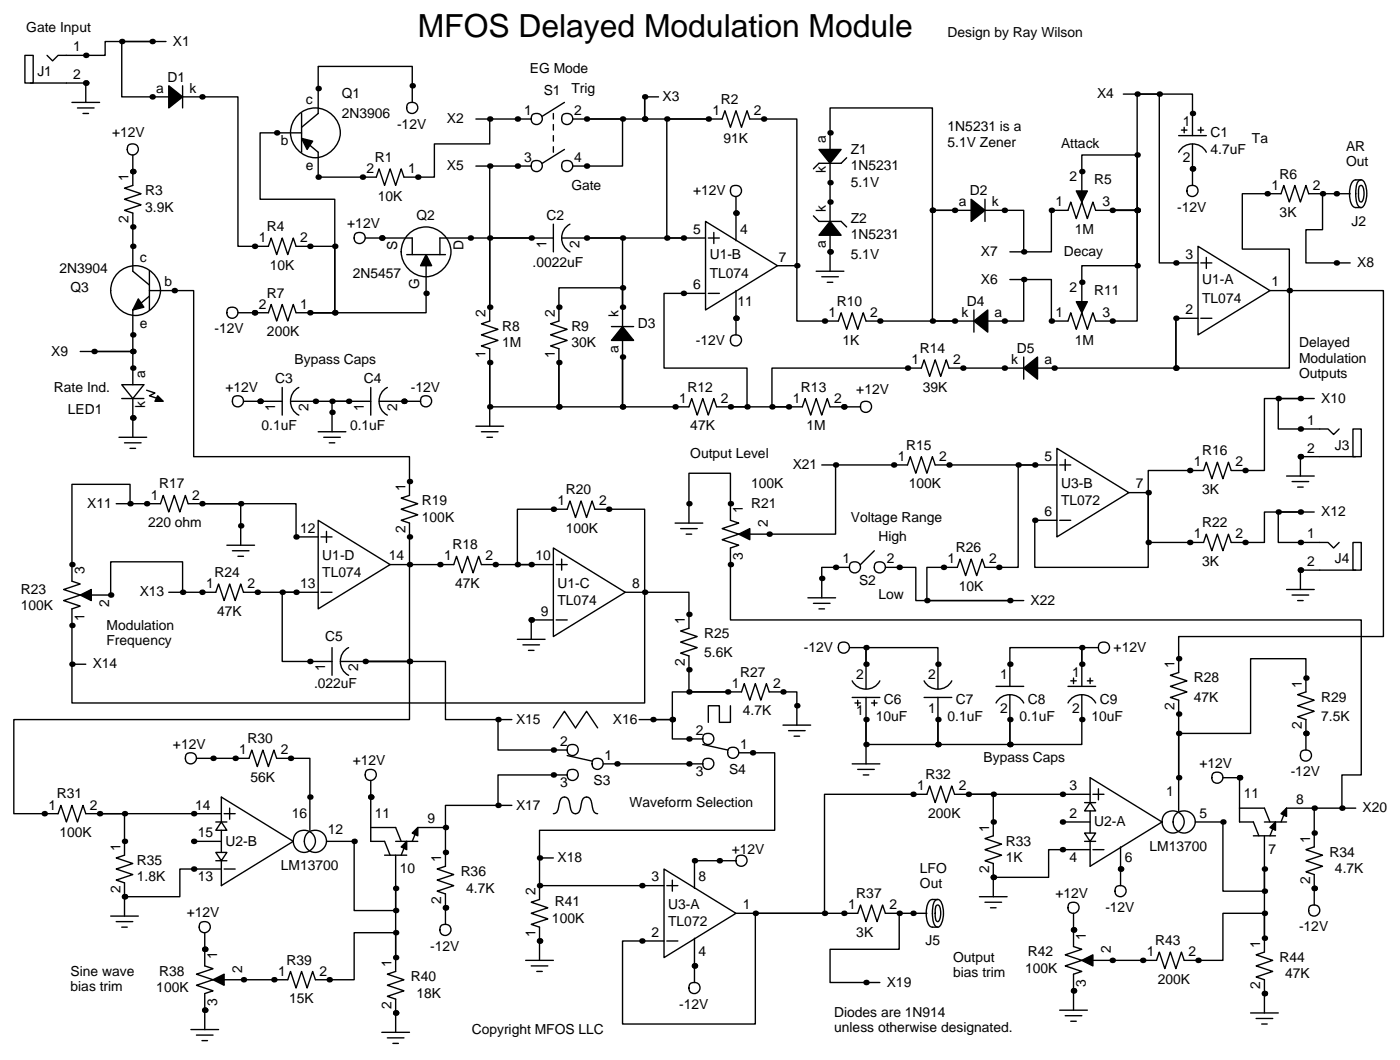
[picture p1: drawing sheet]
<svg xmlns="http://www.w3.org/2000/svg" width="257mm" height="195mm" viewBox="0 0 257 195" stroke-linecap="round" stroke-linejoin="round" font-family="sans-serif">
<g fill="none" stroke="#000" stroke-width=".25">
<path d="M4.6 10.2h1.5v5h-1.5zM5.6 15.2h10.1v3.6M13.2 18.8h5.1M14.2 19.8h3.1M27.9 7.6h-8.6v2.6h-8.6l-1 1-1.1-1M27.9 7.6h-5.5v10.2h8.6M27.9 7.6h2.6M33.5 17.8h10.2v27.4h5.6l.5-1.5 1 3 1-3 1 3 1-3 .6 1.5h7.1v12.2h-4.6M33.5 15.7v4.1M75.7 18.8v-6.6h-17.3v8.6l-3 2.6M103.6 18.8l-4 2.5M118.4 17.8v4h-10.7"/>
<path d="M118.4 17.8v4h11.6M118.4 17.8h2.5M206.2 17.3h2.6M208.8 17.3v21.3h-4.6M208.8 17.3h10.1v7.6M208.8 17.3h4.1v31h7.1M15.2 20.8h1.1M24.4 28.4v5.6l-1.5 .5 3 1.1-3 1 3 1-3 1 1.5 .5v10.7l3 2.5M54.4 21.4a4.6 4.6 0 0 1 7.4 .7 4.6 4.6 0 0 1-3.1 6.8 4.6 4.6 0 0 1-4.7-2.3 4.6 4.6 0 0 1 .4-5.2zM55.4 24.4h-7.6v12.2h13.7v20.8h-4.6M55.4 20.8v7.1M87.4 30.5h10.1"/>
<path d="M87.4 21.8h10.1M89.9 21.8v4.6h-10.1v6.1h-5.6l-.5-1.5-1.1 3-1-3-1 3-1-3-.5 1.5h-10.7v-4.6l-3-2.5M89.9 30.5v28.4l-1.5 .5 3 1.1-3 1 3 1-3 1 1.5 .5v14.2M103.6 27.4l-4 2.6M105.2 21.8h2.5M107.7 21.8h6.6v8.7h-9.1M130 21.8h2.6l.5-1.5 1 3.1 1-3.1 1 3.1 1.1-3.1 .5 1.5h8.6v27M130 21.8h-7.6v21.9h3.1M135.1 36.1v8.1M149.4 39.6l1 1h4l1 1.1M152.4 27.4v-7.6h18.8v18.8h4.1M152.4 30v10.6"/>
<path d="M155.4 29l-1 1h-4l-1 1M175.3 38.6h-4.1v20.3h4.1M175.3 38.6h3M180.8 38.6h7.2v7.6M180.8 36.6v4M198.6 35.1v-6.7h10.2v10.2h-4.6M204.2 38.6h4.6v20.3h-7.6l-.5-1.5-1.1 3.1-1-3.1-1 3.1-1-3.1-.5 1.5h-3.1v-7.6h-5M204.2 38.6h4.6v10.2h-10.2v6.6M204.2 38.6h-3l-.5-1.5-1.1 3-1-3-1 3-1-3-.5 1.5h-3.1v7.6h-5M216.4 27.9a2.88 2.88 0 0 1 5.1 0M216.4 24.9h5.1M216.9 23.9h1"/>
<path d="M217.4 23.4v1M218.9 26.4v7.6M220 23.9h1M220.5 23.4v1M242.8 35.6v6.6h-3v6.1h8.1M247.9 35.6h-7.6l-.5-1.6-1 3.1-1.1-3.1-1 3.1-1-3.1-.5 1.6h-7.1v10.1h8.6v7.6M249.3 33.3a.62 .62 0 0 1 1.1 0 4.6 4.6 0 0 1-.2 4.7l-.3 .1a1.27 1.27 0 0 1-.9-1.3l-.1-1.2a4.1 4.1 0 0 1 .4-2.3zM249.7 34.1l.2-.1a1.86 1.86 0 0 1 .5 2 1.25 1.25 0 0 1-.5 1.1 .86 .86 0 0 1-.5-1.1v-.4a1.89 1.89 0 0 1 .3-1.5zM249.9 33h-1a1.95 1.95 0 0 0-1.1 2.1 3.8 3.8 0 0 0 .7 2.8l.4 .2h1M21.9 49.8a4.5 4.5 0 0 1 7.2 2 4.5 4.5 0 0 1-4.3 6 4.5 4.5 0 0 1-4.2-6.1l.3-.7zM27.4 53.3h8.2v30.5h39.6v7.1l-1.5 .5 3 1.1-3 1 3 1-3 1 1.5 .5v25.4h-8.1M27.4 54.4l-3 2.5v7.6h-7.1"/>
<path d="M27.4 49.8v7.1M43.7 57.4h5.6l.5-1.5 1 3 1-3 1 3 1-3 .6 1.5h2.5M67.1 43.7h8.6v3M74.7 46.7h7.1M74.7 43.3a4.6 4.6 0 0 1 7.5 .7 4.6 4.6 0 0 1-3.2 6.7 4.6 4.6 0 0 1-4.7-2.2 4.6 4.6 0 0 1 .4-5.2zM78.2 46.7v10.7h-21.3M97.5 43.7h-7.6v12.7M101.6 41.1v5.1M101.6 43.7h-20.8v3M103.1 43.7h26.4M104.6 41.1a2.88 2.88 0 0 0 0 5.1M107.7 43.7h6.6v12.7"/>
<path d="M112.3 59.9h4M114.3 56.4v-3.6h-11.7v6.1l-1.5 .5 3 1.1-3 1 3 1-3 1 1.5 .5v2.5M114.3 56.4v3.5M129.5 40.6l13.2 8.2-13.2 8.1zM129.5 53.8h-7.6v13.8h15.3v7.1h-3.1M130 43.7h2.1M130 53.8h2.1M131.1 42.7v2M135.1 53.3v8.2M142.7 48.8h3.6M146.3 48.8v10.1h7.6l.5-1.5 1 3.1 1.1-3.1 1 3.1 1-3.1 .5 1.5h19.8M149.9 49.8h5"/>
<path d="M150.9 50.8h3M151.9 51.8h1M152.4 43.2v6.6M178.8 56.9v4.1M185.4 51.3h2.6M185.4 46.2h2.6M188 51.3v7.6h-6.6M215.9 58.4v9.2h-25.4M215.9 58.4h4.1M220 45.2l13.2 8.1-13.2 8.2zM220.5 48.3h2M220.5 58.4h2"/>
<path d="M221.5 47.2v2.1M233.2 53.3h3.5M236.7 53.3v14.3h-20.8v-9.2M236.7 53.3h17.3v63.5h-37.6v6.6l-1.5 .6 3 1-3 1 3 1-3 1 1.5 .5v20.3M14.7 64.5h2.6M17.3 64.5h7.1v6.1M22.4 70.6h4l-2 2.6zM22.4 73.2h4M24.4 73.2v7.1M26.9 71.6l1.5 .5-1 .5 1.6 .6M44.7 73.7h7.1M51.8 71.1v5.1"/>
<path d="M53.3 73.7h14.8M54.9 71.1a2.88 2.88 0 0 0 0 5.1M58.4 79.2h5.1M64 73.7h-3v5.5M68.1 71.1v5.1M69.6 73.7h7.6M71.1 71.1a2.88 2.88 0 0 0 0 5.1M87.4 78.2h5.1M88.4 79.2h3M89.9 66.5v8.2h12.7v-8.2M114.3 65.5v9.2h12.2l.5-1.5 1 3 1-3 1 3 1.1-3 .5 1.5h15.7l.5-1.5 1 3 1.1-3 1 3 1-3 .5 1.5h5.6M114.3 65.5v9.2h-11.7v-8.2"/>
<path d="M114.3 62.5v3M188 67.6h-13.8l-.5-1.6-1 3.1-1-3.1-1 3.1-1-3.1-.5 1.6h-27.5v7.1h3.1M188 65.5v4.1M238.8 73.2h-6.6v13.2h-6.1l-.5-1.6-1.1 3.1-1-3.1-1 3.1-1-3.1-.5 1.6h-10.2v4M238.8 73.2h-4.1v5.5h9.1l1.1 1.1 1-1.1M238.8 73.2h2.5M248.4 78.7h1.5v5.1h-1.5zM21.3 92.5h8.2l.5-1.6 1 3.1 1-3.1 1 3.1 1-3.1 .5 1.6h2.6M21.8 80.3h5.1M22.9 81.3h3M23.9 92.5v-3.6h-10.7v17.8l1.5 .5-3 1 3 1-3 1 3 1.1-1.5 .5v10.1M23.9 82.3h1"/>
<path d="M37.1 92.5h17.3v6.1h4M37.1 92.5h7.1v7.6M58.4 95.5l13.2 8.1-13.2 8.2zM58.9 98.6h2.1M59.4 80.3h3.1M59.9 97.5v2.1M60.5 81.3h1M89.4 80.3h1M124 96h5M125 97h3M126 98h1M126.5 96v-9.1h7.6v8.6l1.5 .5-3 1 3 1-3 1.1 3 1-1.5 .5v13.2h115.8v28.4h-3.5v6.1"/>
<path d="M150.9 85.3h15.7l.5-1.5 1 3.1 1.1-3.1 1 3.1 1-3.1 .5 1.5h22.4M153.4 85.3v12.7h-15.7M190 85.3h-3.1v18.8h-6.1l-.5-1.5-1 3.1-1-3.1-1 3.1-1-3.1-.5 1.5h-5.6v6.1h15.2M194.1 82.3l13.2 8.1-13.2 8.2zM194.6 85.3h2M194.6 95.5h2M195.6 84.3v2.1M207.3 90.4h3.5M210.8 90.4v13.7h-20.8v-8.6h4.1M210.8 90.4v9.2h10.2l.5-1.6 1 3.1 1-3.1 1 3.1 1.1-3.1 .5 1.6h6.1v-5.6h6.6M236.2 87.4h5.1M237.2 88.4h3.1"/>
<path d="M238.3 89.4h1M238.8 94h-4.1v5.6h9.1l1.1 1 1-1M238.8 94h2.5M248.4 99.6h1.5v5h-1.5zM248.9 83.8h-10.1v3.6M31 108.7h8.6l.5-1.5 1 3 1.1-3 1 3 1-3 .5 1.5h13.7M33.5 108.7v-5.6h-13.2v6.1h-3.5M41.7 100.1h5M42.7 101.1h3M43.7 102.1h1M54.4 108.7h-2.6v12.7h9.2M58.9 108.7h2.1"/>
<path d="M61 118.9v5.1M64 118.9a2.88 2.88 0 0 0 0 5.1M71.6 103.6h11.7l.5-1.5 1 3.1 1.1-3.1 1 3.1 1-3.1 .5 1.5h13.2M95 117.3h5.1M96 118.4h3.1M97 119.4h1M97.5 103.6h-2.5v-10.1h9.1l.5-1.6 1.1 3.1 1-3.1 1 3.1 1-3.1 .5 1.6h9.2v15.2M101.6 100.6l13.2 8.1-13.2 8.1zM101.6 113.8h-4.1v3.5M102.1 103.6h2M102.1 113.8h2M103.1 102.6v2"/>
<path d="M114.8 108.7h3.6M118.4 108.7v20.3h-105.2v-7.1M118.4 108.7h8.1v6.6l-1.5 .5 3 1-3 1.1 3 1-3 1 1.5 .5v6.6h7.1M148.3 109.7h5.1M149.4 110.7h3M150.4 111.8h1M156 104.1h-5.1v5.6M156 118.9h3v7.6M160.5 101.1l-2.5 2.5M162.6 104.1h5.5v6.1h17.3M185.4 110.2h2.6M201.7 118.9h-3.1v7.1"/>
<path d="M236.2 108.2h5.1M237.2 109.2h3.1M238.3 110.2h1M248.9 104.6h-10.1v3.6M13.2 121.9h2.5M36.1 139.2h9.6l.5-1.5 1 3 1.1-3 1 3 1-3 .5 1.5h6.1v13.2M62.5 121.4h4.6M67.1 121.4h8.1v10.7h-72.7v17.3h8.2l.5-1.6 1 3.1 1-3.1 1 3.1 1-3.1 .5 1.6h24.9M67.1 121.4h14.7v10.7h9.6M91.4 132.1v5.6h12.7M91.4 132.1h2.6M101.6 133.6l2-3 2.1 3 2-3 2 3"/>
<path d="M104.1 138.7l4.6 1M117.3 132.1h2.6M119.9 132.1h3.5v3.5h5.6M129 136.7l4.6 1M133.6 127h2.5l.6-1.5 1 3 1-3 1 3 1-3 .5 1.5h5.1v6.1M133.6 127h-10.2v5.1h-3.5M134.1 129.5v3.1h-2v-3.1h-2.1v3.1M135.6 138.2h6.6v14.2h-43.1v5.1M143.8 133.1h5M144.8 134.1h3M145.8 135.1h1M156.5 125a2.88 2.88 0 0 0 5 0"/>
<path d="M156.5 128h5M157 129h1M157.5 128.5v1M159 132.1v4.6h13.2v-4.6M159 121.9v-3h13.2v7.6M159 128v12.2M160 129h1M160.5 128.5v1M169.7 125a2.88 2.88 0 0 0 5.1 0M169.7 128h5.1M172.2 132.1v4.6h13.2v-4.6M172.2 128v4.1"/>
<path d="M182.9 129a2.88 2.88 0 0 1 5.1 0M182.9 126h5.1M185.4 127.5v4.6M196.1 129a2.88 2.88 0 0 1 5.1 0M196.1 126h5.1M196.6 125h1M197.1 124.5v1M198.6 127.5v9.2h-13.2v-4.6M198.6 121.9v-3h-13.2v7.1M199.6 125h1.1M200.2 124.5v1M239.8 137.7v-5.6l-1.5-.5 3-1-3-1.1 3-1-3-1 1.5-.5v-6.1h-10.2v13.7h-13.2v8.1"/>
<path d="M18.3 149.4h4.6v7.6l-1.6 .5 3.1 1-3.1 1 3.1 1-3.1 1 1.6 .6v6M35.6 154.4h5M39.6 156.5h2.1l-1.1 1.5zM39.6 158h2.1M39.6 150.9h2.1M40.6 150.9l1.1 1.5h-2.1zM40.6 159.5h-7.6v5.1h-10.1M40.6 150.9v-4.6l13.2 8.1-13.2 8.2v-4.6M40.6 152.4v4.1M41.1 149.4h2.1M41.1 159.5h2.1M42.2 148.3v2.1"/>
<path d="M59.9 154.4h5.1v12.7h7.6v-4M68.1 143.3v11.1h2.5l1 2.6M68.1 151.9h4.5l1.1 2.5M70.6 157h4.1M72.6 157v21.3l-1.5 .5 3.1 1-3.1 1 3.1 1.1-3.1 1 1.5 .5v6.1M72.6 154.4h4.1M74.7 154.4l-1 2.6M81.8 151.9v7.1l-1.5 .5 3 1-3 1 3 1.1-3 1 1.5 .5v5.6M81.8 151.9h-5.1l-1 2.5M91.4 147.8h-9.6v4.1M91.4 147.8h2.6M99.1 157.5v7.6l-1.6 .5 3.1 1-3.1 1 3.1 1.1-3.1 1 1.6 .5v6.1"/>
<path d="M99.1 157.5h2.5M101.6 149.4a1.34 1.34 0 0 0 1-1.6 1.34 1.34 0 0 1 1-1.5 1.34 1.34 0 0 1 1 1.5 1.34 1.34 0 0 0 1.1 1.6 1.34 1.34 0 0 0 1-1.6 1.34 1.34 0 0 1 1-1.5 1.34 1.34 0 0 1 1 1.5 1.34 1.34 0 0 0 1 1.6M104.1 142.2h-12.7v5.6M110.7 140.2h18.3M121.9 159.5l13.2 8.1-13.2 8.2zM135.1 158h-7.6v5.1M156.5 140.2h5M157.5 141.2h3M158.5 142.2h1M177.8 145.8h4.6v7.6l-1.6 .5 3.1 1-3.1 1.1 3.1 1-3.1 1 1.6 .5v6.1M195.1 150.9h5.1M199.1 152.9h2.1l-1 1.5z"/>
<path d="M199.1 154.4h2.1M199.1 147.3h2.1M200.2 147.3l1 1.5h-2.1zM200.2 156h-7.7v5h-10.1M200.2 145.8h-24.9l-.5-1.5-1.1 3-1-3-1 3-1-3-.5 1.5h-18.8v21.8h-12.7v20.4h-24.4v-15.3h7.6M200.2 147.3v-4.6l13.2 8.2-13.2 8.1v-4.6M200.2 148.8v4.1M200.7 145.8h2M200.7 156h2M201.7 144.8v2M205.7 155.4v7.2M219.5 150.9h5v12.7h7.7v-4.1"/>
<path d="M224.5 142.7h3.1v8.2h2.5l1 2.5M227.6 148.3h4.6l1 2.6M230.1 153.4h4.1M232.2 153.4v21.4l-1.6 .5 3.1 1-3.1 1 3.1 1-3.1 1 1.6 .5v6.1M232.2 150.9h4M234.2 150.9l-1 2.5M241.3 148.3v7.1l-1.5 .6 3 1-3 1 3 1-3 1 1.5 .5v5.6M248.9 148.3h-12.7l-1 2.6M20.3 168.1h5.1M21.3 169.2h3.1M22.4 170.2h1M37.6 171.2v6.1l1.5 .5-3 1 3 1-3 1 3 1.1-1.5 .5v6.6"/>
<path d="M72.6 175.8v-4.6h-7.6v8.6h-7.1l-.5-1.5-1 3.1-1-3.1-1 3.1-1.1-3.1-.5 1.5h-11.7M96.5 176.3h5.1M97.5 177.3h3.1M98.6 178.3h1M99.1 162.6h22.8M122.4 172.7h2.1M122.4 162.6h2.1M123.4 161.5v2.1M127.5 172.2v8.1M135.1 167.6h22.4l.5-1.5 1 3.1 1-3.1 1 3.1 1.1-3.1 .5 1.5h7.6M165.1 167.6v6.6h-12.7v6.1h9.1M171.6 165.4a.62 .62 0 0 1 1.1 0 4.6 4.6 0 0 1-.2 4.7l-.3 .1a1.27 1.27 0 0 1-.9-1.3l-.1-1.3a4.1 4.1 0 0 1 .4-2.2z"/>
<path d="M172 166.2l.2-.1a1.86 1.86 0 0 1 .5 2 1.25 1.25 0 0 1-.5 1.1 .86 .86 0 0 1-.5-1.1v-.5a1.89 1.89 0 0 1 .3-1.4zM172.2 165.1h-1a1.95 1.95 0 0 0-1.1 2.1 3.8 3.8 0 0 0 .6 2.8l.5 .2h1M179.8 164.6h5.1M180.8 165.6h3.1M181.9 166.6h1M197.1 167.6v6.1l1.5 .5-3 1.1 3 1-3 1 3 1-1.5 .5v6.6M232.2 172.2v-4.6h-7.7v8.7h-7.1l-.5-1.5-1 3-1-3-1 3-1-3-.6 1.5h-11.6M35.1 189h5M36.1 190h3M37.1 191h1M70.1 189.5h5.1M71.1 190.5h3.1"/>
<path d="M72.1 191.5h1.1M194.6 185.4h5M195.6 186.4h3M196.6 187.5h1M229.6 185.9h5.1M230.6 186.9h3.1M231.6 188h1.1"/>
<circle cx="75.7" cy="19.8" r="1.02"/>
<circle cx="24.4" cy="27.4" r="1.02"/>
<circle cx="98.6" cy="30.5" r="1.02"/>
<circle cx="98.6" cy="21.8" r="1.02"/>
<circle cx="104.1" cy="30.5" r="1.02"/>
<circle cx="104.1" cy="21.8" r="1.02"/>
<circle cx="135.1" cy="35" r="1.02"/>
<circle cx="219" cy="35" r="1.02"/>
<circle cx="42.7" cy="57.4" r="1.02"/>
<circle cx="66" cy="43.7" r="1.02"/>
<circle cx="43.7" cy="73.6" r="1.02"/>
<circle cx="78.2" cy="73.6" r="1.02"/>
<circle cx="135.1" cy="62.5" r="1.02"/>
<circle cx="159" cy="74.6" r="1.02"/>
<circle cx="154.9" cy="118.8" r="1.02"/>
<circle cx="157" cy="104.1" r="1.02"/>
<circle cx="161.6" cy="104.1" r="1.02"/>
<circle cx="202.7" cy="118.8" r="1.02"/>
<circle cx="35.1" cy="139.2" r="1.02"/>
<circle cx="105.2" cy="137.6" r="1.02"/>
<circle cx="130.1" cy="135.6" r="1.02"/>
<circle cx="134.6" cy="138.1" r="1.02"/>
<circle cx="239.8" cy="138.7" r="1.02"/>
<circle cx="55.9" cy="154.4" r="2.02"/>
<circle cx="57.9" cy="154.4" r="2.02"/>
<circle cx="68.1" cy="142.2" r="1.02"/>
<circle cx="105.2" cy="142.2" r="1.02"/>
<circle cx="109.7" cy="140.2" r="1.02"/>
<circle cx="130.1" cy="140.2" r="1.02"/>
<circle cx="136.2" cy="158" r="1.02"/>
<circle cx="215.4" cy="150.8" r="2.02"/>
<circle cx="217.4" cy="150.8" r="2.02"/>
<circle cx="223.5" cy="142.7" r="1.02"/>
<circle cx="37.6" cy="170.2" r="1.02"/>
<circle cx="81.8" cy="170.7" r="1.02"/>
<circle cx="197.1" cy="166.6" r="1.02"/>
<circle cx="205.7" cy="163.5" r="1.02"/>
<circle cx="241.3" cy="167.1" r="1.02"/>
<circle cx="127.5" cy="181.3" r="1.02"/>
</g>
<g fill="#000">
<circle cx="15.7" cy="15.2" r=".51"/>
<circle cx="15.7" cy="10.2" r=".51"/>
<circle cx="22.4" cy="7.6" r=".51"/>
<circle cx="27.9" cy="17.8" r=".51"/>
<circle cx="27.9" cy="7.6" r=".51"/>
<circle cx="37.1" cy="17.8" r=".51"/>
<circle cx="58.4" cy="16.3" r=".51"/>
<circle cx="75.7" cy="15.7" r=".51"/>
<circle cx="118.4" cy="17.8" r=".51"/>
<circle cx="208.8" cy="17.3" r=".51"/>
<circle cx="212.9" cy="17.3" r=".51"/>
<circle cx="24.4" cy="31.5" r=".51"/>
<circle cx="50.8" cy="24.4" r=".51"/>
<circle cx="58.4" cy="32.5" r=".51"/>
<circle cx="66.5" cy="32.5" r=".51"/>
<circle cx="76.7" cy="32.5" r=".51"/>
<circle cx="89.9" cy="21.8" r=".51"/>
<circle cx="89.9" cy="30.5" r=".51"/>
<circle cx="95" cy="30.5" r=".51"/>
<circle cx="95" cy="21.8" r=".51"/>
<circle cx="107.7" cy="30.5" r=".51"/>
<circle cx="107.7" cy="21.8" r=".51"/>
<circle cx="114.3" cy="21.8" r=".51"/>
<circle cx="118.4" cy="21.8" r=".51"/>
<circle cx="122.4" cy="21.8" r=".51"/>
<circle cx="130" cy="21.8" r=".51"/>
<circle cx="135.1" cy="39.1" r=".51"/>
<circle cx="140.2" cy="21.8" r=".51"/>
<circle cx="152.4" cy="24.4" r=".51"/>
<circle cx="152.4" cy="33.5" r=".51"/>
<circle cx="152.4" cy="37.1" r=".51"/>
<circle cx="171.2" cy="38.6" r=".51"/>
<circle cx="175.3" cy="38.6" r=".51"/>
<circle cx="184.4" cy="38.6" r=".51"/>
<circle cx="193" cy="38.6" r=".51"/>
<circle cx="198.6" cy="31.5" r=".51"/>
<circle cx="204.2" cy="38.6" r=".51"/>
<circle cx="208.8" cy="38.6" r=".51"/>
<circle cx="208.8" cy="28.4" r=".51"/>
<circle cx="218.9" cy="31" r=".51"/>
<circle cx="218.9" cy="20.8" r=".51"/>
<circle cx="232.7" cy="35.6" r=".51"/>
<circle cx="242.8" cy="35.6" r=".51"/>
<circle cx="245.4" cy="35.6" r=".51"/>
<circle cx="24.4" cy="41.7" r=".51"/>
<circle cx="24.4" cy="45.2" r=".51"/>
<circle cx="32" cy="53.3" r=".51"/>
<circle cx="46.7" cy="57.4" r=".51"/>
<circle cx="46.7" cy="45.2" r=".51"/>
<circle cx="56.9" cy="57.4" r=".51"/>
<circle cx="56.9" cy="45.2" r=".51"/>
<circle cx="61.5" cy="57.4" r=".51"/>
<circle cx="61.5" cy="45.2" r=".51"/>
<circle cx="70.1" cy="43.7" r=".51"/>
<circle cx="78.2" cy="53.8" r=".51"/>
<circle cx="86.4" cy="43.7" r=".51"/>
<circle cx="89.9" cy="43.7" r=".51"/>
<circle cx="89.9" cy="56.4" r=".51"/>
<circle cx="97.5" cy="43.7" r=".51"/>
<circle cx="102.6" cy="56.4" r=".51"/>
<circle cx="107.7" cy="43.7" r=".51"/>
<circle cx="114.3" cy="56.4" r=".51"/>
<circle cx="114.3" cy="52.8" r=".51"/>
<circle cx="114.3" cy="43.7" r=".51"/>
<circle cx="122.4" cy="43.7" r=".51"/>
<circle cx="125.5" cy="43.7" r=".51"/>
<circle cx="125.5" cy="53.8" r=".51"/>
<circle cx="135.1" cy="58.4" r=".51"/>
<circle cx="146.3" cy="48.8" r=".51"/>
<circle cx="151.4" cy="58.9" r=".51"/>
<circle cx="152.4" cy="46.2" r=".51"/>
<circle cx="161.5" cy="58.9" r=".51"/>
<circle cx="171.2" cy="58.9" r=".51"/>
<circle cx="175.3" cy="58.9" r=".51"/>
<circle cx="184.4" cy="58.9" r=".51"/>
<circle cx="188" cy="51.3" r=".51"/>
<circle cx="188" cy="46.2" r=".51"/>
<circle cx="193" cy="58.9" r=".51"/>
<circle cx="198.6" cy="51.8" r=".51"/>
<circle cx="204.2" cy="58.9" r=".51"/>
<circle cx="208.8" cy="48.8" r=".51"/>
<circle cx="215.9" cy="48.3" r=".51"/>
<circle cx="215.9" cy="58.4" r=".51"/>
<circle cx="236.7" cy="53.3" r=".51"/>
<circle cx="245.4" cy="48.3" r=".51"/>
<circle cx="17.3" cy="64.5" r=".51"/>
<circle cx="24.4" cy="76.7" r=".51"/>
<circle cx="24.4" cy="64.5" r=".51"/>
<circle cx="24.4" cy="61.5" r=".51"/>
<circle cx="24.4" cy="67.6" r=".51"/>
<circle cx="47.8" cy="73.7" r=".51"/>
<circle cx="57.9" cy="73.7" r=".51"/>
<circle cx="61" cy="75.7" r=".51"/>
<circle cx="61" cy="73.7" r=".51"/>
<circle cx="64" cy="73.7" r=".51"/>
<circle cx="74.2" cy="73.7" r=".51"/>
<circle cx="89.9" cy="66.5" r=".51"/>
<circle cx="89.9" cy="74.7" r=".51"/>
<circle cx="102.6" cy="66.5" r=".51"/>
<circle cx="102.6" cy="74.7" r=".51"/>
<circle cx="114.3" cy="74.7" r=".51"/>
<circle cx="114.3" cy="65.5" r=".51"/>
<circle cx="124" cy="74.7" r=".51"/>
<circle cx="134.1" cy="74.7" r=".51"/>
<circle cx="137.2" cy="74.7" r=".51"/>
<circle cx="141.7" cy="74.7" r=".51"/>
<circle cx="144.8" cy="74.7" r=".51"/>
<circle cx="154.9" cy="74.7" r=".51"/>
<circle cx="166.6" cy="67.6" r=".51"/>
<circle cx="176.8" cy="67.6" r=".51"/>
<circle cx="184.4" cy="67.6" r=".51"/>
<circle cx="193.5" cy="67.6" r=".51"/>
<circle cx="215.9" cy="67.6" r=".51"/>
<circle cx="234.7" cy="73.2" r=".51"/>
<circle cx="238.8" cy="73.2" r=".51"/>
<circle cx="238.8" cy="78.7" r=".51"/>
<circle cx="23.9" cy="92.5" r=".51"/>
<circle cx="26.9" cy="92.5" r=".51"/>
<circle cx="37.1" cy="92.5" r=".51"/>
<circle cx="44.2" cy="92.5" r=".51"/>
<circle cx="44.2" cy="96.5" r=".51"/>
<circle cx="54.4" cy="98.6" r=".51"/>
<circle cx="75.2" cy="88.4" r=".51"/>
<circle cx="75.2" cy="98.6" r=".51"/>
<circle cx="101.6" cy="93.5" r=".51"/>
<circle cx="111.8" cy="93.5" r=".51"/>
<circle cx="126.5" cy="92.5" r=".51"/>
<circle cx="134.1" cy="92.5" r=".51"/>
<circle cx="141.2" cy="98" r=".51"/>
<circle cx="153.4" cy="85.3" r=".51"/>
<circle cx="164.1" cy="85.3" r=".51"/>
<circle cx="174.2" cy="85.3" r=".51"/>
<circle cx="186.9" cy="85.3" r=".51"/>
<circle cx="190" cy="85.3" r=".51"/>
<circle cx="190" cy="95.5" r=".51"/>
<circle cx="210.8" cy="90.4" r=".51"/>
<circle cx="210.8" cy="99.6" r=".51"/>
<circle cx="218.4" cy="86.4" r=".51"/>
<circle cx="218.4" cy="99.6" r=".51"/>
<circle cx="228.6" cy="86.4" r=".51"/>
<circle cx="228.6" cy="99.6" r=".51"/>
<circle cx="234.7" cy="94" r=".51"/>
<circle cx="238.8" cy="99.6" r=".51"/>
<circle cx="238.8" cy="83.8" r=".51"/>
<circle cx="238.8" cy="94" r=".51"/>
<circle cx="13.2" cy="114.8" r=".51"/>
<circle cx="13.2" cy="103.6" r=".51"/>
<circle cx="20.3" cy="109.2" r=".51"/>
<circle cx="33.5" cy="108.7" r=".51"/>
<circle cx="37.1" cy="108.7" r=".51"/>
<circle cx="47.2" cy="108.7" r=".51"/>
<circle cx="51.8" cy="108.7" r=".51"/>
<circle cx="54.4" cy="108.7" r=".51"/>
<circle cx="75.2" cy="103.6" r=".51"/>
<circle cx="80.8" cy="103.6" r=".51"/>
<circle cx="90.9" cy="103.6" r=".51"/>
<circle cx="95" cy="103.6" r=".51"/>
<circle cx="97.5" cy="113.8" r=".51"/>
<circle cx="97.5" cy="103.6" r=".51"/>
<circle cx="118.4" cy="108.7" r=".51"/>
<circle cx="126.5" cy="112.8" r=".51"/>
<circle cx="134.1" cy="103.6" r=".51"/>
<circle cx="150.9" cy="106.2" r=".51"/>
<circle cx="153.4" cy="104.1" r=".51"/>
<circle cx="159" cy="118.9" r=".51"/>
<circle cx="165.1" cy="104.1" r=".51"/>
<circle cx="170.2" cy="110.2" r=".51"/>
<circle cx="173.2" cy="104.1" r=".51"/>
<circle cx="183.4" cy="104.1" r=".51"/>
<circle cx="185.4" cy="110.2" r=".51"/>
<circle cx="198.6" cy="118.9" r=".51"/>
<circle cx="238.8" cy="104.6" r=".51"/>
<circle cx="13.2" cy="121.9" r=".51"/>
<circle cx="39.1" cy="139.2" r=".51"/>
<circle cx="43.2" cy="139.2" r=".51"/>
<circle cx="53.3" cy="139.2" r=".51"/>
<circle cx="56.9" cy="121.4" r=".51"/>
<circle cx="67.1" cy="121.4" r=".51"/>
<circle cx="75.2" cy="121.4" r=".51"/>
<circle cx="91.4" cy="132.1" r=".51"/>
<circle cx="101.6" cy="137.7" r=".51"/>
<circle cx="119.9" cy="132.1" r=".51"/>
<circle cx="123.4" cy="132.1" r=".51"/>
<circle cx="126.5" cy="127" r=".51"/>
<circle cx="126.5" cy="122.9" r=".51"/>
<circle cx="126.5" cy="135.6" r=".51"/>
<circle cx="133.6" cy="127" r=".51"/>
<circle cx="138.2" cy="138.2" r=".51"/>
<circle cx="143.8" cy="127" r=".51"/>
<circle cx="146.3" cy="129.5" r=".51"/>
<circle cx="159" cy="136.7" r=".51"/>
<circle cx="159" cy="121.9" r=".51"/>
<circle cx="159" cy="132.1" r=".51"/>
<circle cx="172.2" cy="136.7" r=".51"/>
<circle cx="172.2" cy="132.1" r=".51"/>
<circle cx="172.2" cy="121.9" r=".51"/>
<circle cx="185.4" cy="121.9" r=".51"/>
<circle cx="185.4" cy="136.7" r=".51"/>
<circle cx="185.4" cy="132.1" r=".51"/>
<circle cx="198.6" cy="132.1" r=".51"/>
<circle cx="198.6" cy="121.9" r=".51"/>
<circle cx="216.4" cy="131.1" r=".51"/>
<circle cx="216.4" cy="120.9" r=".51"/>
<circle cx="216.4" cy="134.6" r=".51"/>
<circle cx="239.8" cy="124.5" r=".51"/>
<circle cx="239.8" cy="134.6" r=".51"/>
<circle cx="8.1" cy="149.4" r=".51"/>
<circle cx="18.3" cy="149.4" r=".51"/>
<circle cx="22.9" cy="154.4" r=".51"/>
<circle cx="22.9" cy="149.4" r=".51"/>
<circle cx="35.6" cy="154.4" r=".51"/>
<circle cx="35.6" cy="149.4" r=".51"/>
<circle cx="35.6" cy="159.5" r=".51"/>
<circle cx="56.9" cy="146.3" r=".51"/>
<circle cx="65" cy="154.4" r=".51"/>
<circle cx="68.1" cy="146.3" r=".51"/>
<circle cx="81.8" cy="151.9" r=".51"/>
<circle cx="81.8" cy="156.5" r=".51"/>
<circle cx="91.4" cy="147.8" r=".51"/>
<circle cx="99.1" cy="157.5" r=".51"/>
<circle cx="101.6" cy="142.2" r=".51"/>
<circle cx="113.3" cy="140.2" r=".51"/>
<circle cx="126.5" cy="140.2" r=".51"/>
<circle cx="127.5" cy="158" r=".51"/>
<circle cx="132.1" cy="158" r=".51"/>
<circle cx="167.6" cy="145.8" r=".51"/>
<circle cx="177.8" cy="145.8" r=".51"/>
<circle cx="182.4" cy="145.8" r=".51"/>
<circle cx="182.4" cy="150.9" r=".51"/>
<circle cx="195.1" cy="150.9" r=".51"/>
<circle cx="195.1" cy="145.8" r=".51"/>
<circle cx="195.1" cy="156" r=".51"/>
<circle cx="205.7" cy="159.5" r=".51"/>
<circle cx="216.4" cy="142.7" r=".51"/>
<circle cx="224.5" cy="150.9" r=".51"/>
<circle cx="227.6" cy="142.7" r=".51"/>
<circle cx="232.2" cy="159.5" r=".51"/>
<circle cx="241.3" cy="148.3" r=".51"/>
<circle cx="241.3" cy="152.9" r=".51"/>
<circle cx="246.4" cy="148.3" r=".51"/>
<circle cx="22.9" cy="164.6" r=".51"/>
<circle cx="37.6" cy="174.2" r=".51"/>
<circle cx="44.7" cy="179.8" r=".51"/>
<circle cx="50.3" cy="179.8" r=".51"/>
<circle cx="60.5" cy="179.8" r=".51"/>
<circle cx="72.6" cy="167.1" r=".51"/>
<circle cx="72.6" cy="163.1" r=".51"/>
<circle cx="72.6" cy="171.2" r=".51"/>
<circle cx="72.6" cy="175.8" r=".51"/>
<circle cx="81.8" cy="166.6" r=".51"/>
<circle cx="99.1" cy="172.7" r=".51"/>
<circle cx="99.1" cy="162.6" r=".51"/>
<circle cx="117.9" cy="162.6" r=".51"/>
<circle cx="117.9" cy="172.7" r=".51"/>
<circle cx="127.5" cy="177.3" r=".51"/>
<circle cx="138.7" cy="167.6" r=".51"/>
<circle cx="151.4" cy="167.6" r=".51"/>
<circle cx="154.9" cy="167.6" r=".51"/>
<circle cx="165.1" cy="167.6" r=".51"/>
<circle cx="167.6" cy="167.6" r=".51"/>
<circle cx="182.4" cy="161" r=".51"/>
<circle cx="197.1" cy="170.7" r=".51"/>
<circle cx="204.2" cy="176.3" r=".51"/>
<circle cx="209.8" cy="176.3" r=".51"/>
<circle cx="220" cy="176.3" r=".51"/>
<circle cx="232.2" cy="167.6" r=".51"/>
<circle cx="232.2" cy="172.2" r=".51"/>
<circle cx="232.2" cy="163.6" r=".51"/>
<circle cx="241.3" cy="163.1" r=".51"/>
<circle cx="37.6" cy="185.4" r=".51"/>
<circle cx="72.6" cy="185.9" r=".51"/>
<circle cx="159" cy="180.3" r=".51"/>
<circle cx="197.1" cy="181.9" r=".51"/>
<circle cx="232.2" cy="182.4" r=".51"/>
</g>
<g fill="#000" stroke="#000" stroke-width=".25">
<path d="M31 15.7l2.5 2.1-2.5 2zM55.4 25.4l2 .5-1 1.5zM150.4 27.4h4l-2 2.6zM178.3 36.6l2.5 2-2.5 2zM197.6 35.1h2l-1 2zM25.4 54.9l1 1.5-2 .5zM78.2 46.7l1 2.1h-2zM152.4 40.6l2 2.6h-4zM178.8 58.9l2.6-2v4.1zM197.6 55.4h2l-1 2zM29 72.6l1 1.1h-1.6zM114.3 59.9l2 2.6h-4z"/>
<path d="M188 67.6l2.5-2.1v4.1zM135.6 98l2.1-1v2.1zM14.7 109.2l2.1-1v2zM74.7 154.4v1.6l-1-.6zM76.7 151.9v1.5l-1-.5zM234.2 150.9v1.5l-1-.5zM235.2 149.4l1-1.1v1.6zM39.1 179.8l2-1v2zM198.6 176.3l2.1-1v2z"/>
</g>
<path d="M101.6 20.8v7.1" fill="none" stroke="#000" stroke-width=".25" stroke-dasharray="1"/>
<text font-size="5.8" x="76.7" y="6.9">MFOS Delayed Modulation Module</text>
<g font-size="2.5">
<text x="4.8" y="5.8">Gate Input</text>
<text x="13.5" y="9.4">1</text>
<text x="31.7" y="8.4">X1</text>
<text x="174" y="6.9">Design by Ray Wilson</text>
<text x="6.9" y="14">J1</text>
<text x="13.5" y="14.5">2</text>
<text x="28.7" y="17">a</text>
<text x="30.7" y="15">D1</text>
<text x="34.8" y="17">k</text>
<text x="97.3" y="13.5">EG Mode</text>
<text x="99.8" y="17.5">S1</text>
<text x="104.9" y="17">Trig</text>
<text x="56.1" y="19.1">c</text>
<text x="62.7" y="18">Q1</text>
<text x="62.7" y="21.6">2N3906</text>
<text x="72.9" y="23.6">-12V</text>
<text x="82" y="22.6">X2</text>
<text x="96.3" y="21.1">1</text>
<text x="105.4" y="21.1">2</text>
<text x="121.7" y="18.5">X3</text>
<text x="130.8" y="21.1">1</text>
<text x="132.3" y="19.1">R2</text>
<text x="138.4" y="21.1">2</text>
<text x="201.4" y="18">X4</text>
<text x="217.2" y="23.1">1</text>
<text x="20.6" y="25.1">+12V</text>
<text x="51.6" y="26.7">b</text>
<text x="68.8" y="29.7">R1</text>
<text x="96.3" y="29.7">3</text>
<text x="105.4" y="29.7">4</text>
<text x="132.8" y="26.2">91K</text>
<text x="151.6" y="26.2" transform="rotate(-90 151.6 26.2)">a</text>
<text x="156.2" y="28.2">Z1</text>
<text x="174" y="24.1">1N5231 is a</text>
<text x="174" y="26.9">5.1V Zener</text>
<text x="194.8" y="27.2">Attack</text>
<text x="217.2" y="29.7">2</text>
<text x="222.2" y="25.1">C1</text>
<text x="222.2" y="28.2">4.7uF</text>
<text x="229.9" y="26.2">Ta</text>
<text x="247.1" y="27.7">AR</text>
<text x="23.6" y="33.3" transform="rotate(-90 23.6 33.3)">1</text>
<text x="26.7" y="35.8">R3</text>
<text x="56.1" y="31.2">e</text>
<text x="67.3" y="31.7">2</text>
<text x="74.9" y="31.7">1</text>
<text x="82" y="31.2">X5</text>
<text x="104.9" y="34.8">Gate</text>
<text x="127.3" y="35.8">+12V</text>
<text x="151.6" y="31.7" transform="rotate(-90 151.6 31.7)">k</text>
<text x="156.2" y="31.2">1N5231</text>
<text x="156.2" y="34.3">5.1V</text>
<text x="178.1" y="35.8">D2</text>
<text x="196.3" y="33.3">2</text>
<text x="200.9" y="33.8">R5</text>
<text x="233.4" y="34.8">1</text>
<text x="234.9" y="32.8">R6</text>
<text x="241" y="34.8">2</text>
<text x="247.1" y="30.5">Out</text>
<text x="23.6" y="40.9" transform="rotate(-90 23.6 40.9)">2</text>
<text x="26.7" y="38.9">3.9K</text>
<text x="63.8" y="41.9">+12V</text>
<text x="69.3" y="36.8">10K</text>
<text x="76.5" y="40.4">Q2</text>
<text x="100.3" y="40.4">C2</text>
<text x="151.6" y="38.9" transform="rotate(-90 151.6 38.9)">k</text>
<text x="156.2" y="40.9">Z2</text>
<text x="176" y="37.8">a</text>
<text x="182.1" y="37.8">k</text>
<text x="193.8" y="37.8">1</text>
<text x="202.4" y="37.8">3</text>
<text x="216.2" y="38.9">-12V</text>
<text x="234.9" y="39.9">3K</text>
<text x="248.2" y="41.4">J2</text>
<text x="47.5" y="44.5">1</text>
<text x="49" y="42.4">R4</text>
<text x="55.1" y="44.5">2</text>
<text x="72.9" y="46" transform="rotate(-90 72.9 46)">S</text>
<text x="85.1" y="46" transform="rotate(-90 85.1 46)">D</text>
<text x="100.3" y="45.5" transform="rotate(-90 100.3 45.5)">1</text>
<text x="106.4" y="45.5" transform="rotate(-90 106.4 45.5)">2</text>
<text x="127.3" y="42.9">5</text>
<text x="130.3" y="47.5">U1-B</text>
<text x="135.9" y="42.9">4</text>
<text x="151.6" y="45.5" transform="rotate(-90 151.6 45.5)">a</text>
<text x="156.2" y="43.9">1N5231</text>
<text x="156.2" y="47.5">5.1V</text>
<text x="180.1" y="47">X7</text>
<text x="195.3" y="47">Decay</text>
<text x="197.4" y="42.9">1M</text>
<text x="217.7" y="47.5">3</text>
<text x="10.9" y="50">2N3904</text>
<text x="13" y="53.6">Q3</text>
<text x="25.7" y="48">c</text>
<text x="30.2" y="52.6">b</text>
<text x="49.5" y="49.5">10K</text>
<text x="64.8" y="51.1">2N5457</text>
<text x="77" y="53.1" transform="rotate(-90 77 53.1)">G</text>
<text x="97.8" y="49">.0022uF</text>
<text x="127.3" y="53.1">6</text>
<text x="130.3" y="51.1">TL074</text>
<text x="143" y="48">7</text>
<text x="180.1" y="52.1">X6</text>
<text x="196.3" y="53.6">2</text>
<text x="220.7" y="52.1">U1-A</text>
<text x="233.4" y="52.6">1</text>
<text x="249.2" y="49">X8</text>
<text x="47.5" y="56.6">2</text>
<text x="49" y="54.6">R7</text>
<text x="55.1" y="56.6">1</text>
<text x="89.2" y="58.2" transform="rotate(-90 89.2 58.2)">2</text>
<text x="101.9" y="58.2" transform="rotate(-90 101.9 58.2)">2</text>
<text x="113.5" y="58.2" transform="rotate(-90 113.5 58.2)">k</text>
<text x="135.4" y="56.1">11</text>
<text x="152.1" y="58.2">1</text>
<text x="153.7" y="56.1">R10</text>
<text x="159.8" y="58.2">2</text>
<text x="176.5" y="58.2">k</text>
<text x="177.5" y="56.1">D4</text>
<text x="182.6" y="58.2">a</text>
<text x="193.8" y="58.2">1</text>
<text x="200.9" y="54.1">R11</text>
<text x="202.4" y="58.2">3</text>
<text x="217.7" y="57.7">2</text>
<text x="220.7" y="55.6">TL074</text>
<text x="9.4" y="65.3">X9</text>
<text x="25.7" y="60.2">e</text>
<text x="39.4" y="61.2">-12V</text>
<text x="49" y="61.7">200K</text>
<text x="89.2" y="65.8" transform="rotate(-90 89.2 65.8)">1</text>
<text x="92.2" y="60.7">R8</text>
<text x="92.2" y="63.8">1M</text>
<text x="101.9" y="65.8" transform="rotate(-90 101.9 65.8)">1</text>
<text x="104.9" y="60.7">R9</text>
<text x="104.9" y="63.8">30K</text>
<text x="113.5" y="64.8" transform="rotate(-90 113.5 64.8)">a</text>
<text x="117.1" y="60.2">D3</text>
<text x="127.8" y="63.2">-12V</text>
<text x="154.7" y="63.2">1K</text>
<text x="168.9" y="64.8">R14</text>
<text x="186.7" y="64.8">D5</text>
<text x="197.4" y="63.2">1M</text>
<text x="238.5" y="63.8">Delayed</text>
<text x="9.9" y="71.9">Rate Ind.</text>
<text x="26.7" y="69.3" transform="rotate(-90 26.7 69.3)">a</text>
<text x="41.4" y="71.9">+12V</text>
<text x="50.5" y="70.4">C3</text>
<text x="54.1" y="66.8">Bypass Caps</text>
<text x="66.8" y="70.4">C4</text>
<text x="75.4" y="71.9">-12V</text>
<text x="126.2" y="71.9">R12</text>
<text x="147.1" y="71.9">R13</text>
<text x="167.4" y="66.8">1</text>
<text x="169.4" y="71.9">39K</text>
<text x="175" y="66.8">2</text>
<text x="185.7" y="66.8">k</text>
<text x="191.8" y="66.8">a</text>
<text x="238.5" y="66.5">Modulation</text>
<text x="238.5" y="69.3">Outputs</text>
<text x="12.4" y="75.9">LED1</text>
<text x="26.7" y="74.9" transform="rotate(-90 26.7 74.9)">k</text>
<text x="50.5" y="75.4" transform="rotate(-90 50.5 75.4)">1</text>
<text x="56.6" y="75.4" transform="rotate(-90 56.6 75.4)">2</text>
<text x="66.8" y="75.4" transform="rotate(-90 66.8 75.4)">1</text>
<text x="72.9" y="75.4" transform="rotate(-90 72.9 75.4)">2</text>
<text x="124.7" y="73.9">1</text>
<text x="132.3" y="73.9">2</text>
<text x="145.5" y="73.9">1</text>
<text x="153.2" y="73.9">2</text>
<text x="157.2" y="72.4">+12V</text>
<text x="240" y="78">1</text>
<text x="242.6" y="73.9">X10</text>
<text x="48" y="79">0.1uF</text>
<text x="64.3" y="79">0.1uF</text>
<text x="126.7" y="79">47K</text>
<text x="148.1" y="79">1M</text>
<text x="166.4" y="82.6">R15</text>
<text x="220.7" y="83.6">R16</text>
<text x="240" y="83.1">2</text>
<text x="245.1" y="82.6">J3</text>
<text x="29.2" y="89.7">R17</text>
<text x="126.7" y="84.1">Output Level</text>
<text x="137.9" y="89.7">100K</text>
<text x="145.5" y="86.1">X21</text>
<text x="164.8" y="84.6">1</text>
<text x="166.9" y="89.7">100K</text>
<text x="172.5" y="84.6">2</text>
<text x="191.8" y="84.6">5</text>
<text x="194.8" y="89.7">U3-B</text>
<text x="208.5" y="89.7">7</text>
<text x="219.2" y="85.6">1</text>
<text x="226.8" y="85.6">2</text>
<text x="16" y="93.2">X11</text>
<text x="27.7" y="91.7">1</text>
<text x="35.3" y="91.7">2</text>
<text x="74.4" y="90.2" transform="rotate(-90 74.4 90.2)">1</text>
<text x="77.5" y="92.7">R19</text>
<text x="77.5" y="95.8">100K</text>
<text x="102.4" y="92.7">1</text>
<text x="103.9" y="90.7">R20</text>
<text x="110" y="92.7">2</text>
<text x="136.4" y="94.2" transform="rotate(-90 136.4 94.2)">1</text>
<text x="137.9" y="93.2">R21</text>
<text x="156.2" y="95.8">Voltage Range</text>
<text x="191.8" y="94.7">6</text>
<text x="194.8" y="92.7">TL072</text>
<text x="220.7" y="90.7">3K</text>
<text x="242.6" y="94.7">X12</text>
<text x="27.2" y="96.8">220 ohm</text>
<text x="55.1" y="97.8">12</text>
<text x="74.4" y="97.8" transform="rotate(-90 74.4 97.8)">2</text>
<text x="83.1" y="100.8">R18</text>
<text x="103.9" y="97.8">100K</text>
<text x="141" y="96.8" transform="rotate(-90 141 96.8)">2</text>
<text x="161.3" y="99.3">High</text>
<text x="175.5" y="101.3">R26</text>
<text x="219.2" y="98.8">1</text>
<text x="220.7" y="96.8">R22</text>
<text x="226.8" y="98.8">2</text>
<text x="240" y="98.8">1</text>
<text x="15.5" y="105.4" transform="rotate(-90 15.5 105.4)">3</text>
<text x="37.8" y="107.9">1</text>
<text x="39.4" y="105.9">R24</text>
<text x="45.5" y="107.9">2</text>
<text x="55.1" y="107.9">13</text>
<text x="59.2" y="102.9">U1-D</text>
<text x="59.2" y="105.9">TL074</text>
<text x="71.4" y="102.9">14</text>
<text x="81.5" y="102.9">1</text>
<text x="83.6" y="107.9">47K</text>
<text x="89.2" y="102.9">2</text>
<text x="98.3" y="102.9">10</text>
<text x="102.4" y="107.9">U1-C</text>
<text x="116.1" y="107.9">8</text>
<text x="136.4" y="102.9" transform="rotate(-90 136.4 102.9)">3</text>
<text x="154.7" y="103.4">1</text>
<text x="157.7" y="107.4">S2</text>
<text x="162.8" y="103.4">2</text>
<text x="174" y="103.4">1</text>
<text x="181.6" y="103.4">2</text>
<text x="220.7" y="103.9">3K</text>
<text x="240" y="103.9">2</text>
<text x="245.1" y="103.4">J4</text>
<text x="3.8" y="109">R23</text>
<text x="3.8" y="112">100K</text>
<text x="20.1" y="111.5" transform="rotate(-90 20.1 111.5)">2</text>
<text x="25.7" y="109.5">X13</text>
<text x="39.9" y="113">47K</text>
<text x="99.3" y="113">9</text>
<text x="102.4" y="111">TL074</text>
<text x="161.3" y="110">Low</text>
<text x="176" y="108.5">10K</text>
<text x="189.2" y="111">X22</text>
<text x="15.5" y="114" transform="rotate(-90 15.5 114)">1</text>
<text x="19.6" y="115.6">Modulation</text>
<text x="19.6" y="118.4">Frequency</text>
<text x="59.7" y="117.6">C5</text>
<text x="125.7" y="114.6" transform="rotate(-90 125.7 114.6)">1</text>
<text x="129.3" y="117.1">R25</text>
<text x="147.6" y="119.6">-12V</text>
<text x="204.5" y="119.6">+12V</text>
<text x="17" y="122.7">X14</text>
<text x="59.7" y="123.2" transform="rotate(-90 59.7 123.2)">1</text>
<text x="65.8" y="123.2" transform="rotate(-90 65.8 123.2)">2</text>
<text x="125.7" y="122.2" transform="rotate(-90 125.7 122.2)">2</text>
<text x="129.3" y="120.6">5.6K</text>
<text x="135.9" y="124.2">R27</text>
<text x="157.2" y="124.7">2</text>
<text x="170.4" y="124.7">2</text>
<text x="183.6" y="124.7">1</text>
<text x="196.8" y="124.2">1</text>
<text x="215.6" y="122.7" transform="rotate(-90 215.6 122.7)">1</text>
<text x="219.2" y="125.2">R28</text>
<text x="57.7" y="126.2">.022uF</text>
<text x="134.4" y="126.2">1</text>
<text x="136.4" y="131.3">4.7K</text>
<text x="142" y="126.2">2</text>
<text x="157.2" y="131.3">1</text>
<text x="162.3" y="129.3">C6</text>
<text x="170.4" y="130.8">1</text>
<text x="175.5" y="129.3">C7</text>
<text x="183.6" y="130.8">2</text>
<text x="188.7" y="129.3">C8</text>
<text x="196.8" y="130.8">2</text>
<text x="201.9" y="129.3">C9</text>
<text x="215.6" y="130.3" transform="rotate(-90 215.6 130.3)">2</text>
<text x="219.2" y="128.8">47K</text>
<text x="239" y="126.2" transform="rotate(-90 239 126.2)">1</text>
<text x="242.6" y="128.8">R29</text>
<text x="31.7" y="137.4">+12V</text>
<text x="45.5" y="136.4">R30</text>
<text x="94.7" y="132.8">X15</text>
<text x="102.9" y="136.9">2</text>
<text x="112.5" y="132.8">X16</text>
<text x="127.8" y="134.9">2</text>
<text x="135.9" y="137.4">1</text>
<text x="160.8" y="132.3">10uF</text>
<text x="174" y="132.3">0.1uF</text>
<text x="187.2" y="132.3">0.1uF</text>
<text x="200.4" y="132.3">10uF</text>
<text x="239" y="133.9" transform="rotate(-90 239 133.9)">2</text>
<text x="242.6" y="132.3">7.5K</text>
<text x="43.9" y="138.4">1</text>
<text x="46" y="143.5">56K</text>
<text x="51.6" y="138.4">2</text>
<text x="64.8" y="140.5">+12V</text>
<text x="111" y="139.4">1</text>
<text x="127.8" y="142.5">3</text>
<text x="133.9" y="142">S4</text>
<text x="169.9" y="143">R32</text>
<text x="180.6" y="140">Bypass Caps</text>
<text x="220.2" y="141">+12V</text>
<text x="237" y="142.5">-12V</text>
<text x="8.9" y="148.6">1</text>
<text x="10.4" y="146.6">R31</text>
<text x="16.5" y="148.6">2</text>
<text x="35.8" y="148.6">14</text>
<text x="94.7" y="148.6">X17</text>
<text x="102.9" y="144.5">3</text>
<text x="109" y="144">S3</text>
<text x="115.6" y="148.1">Waveform Selection</text>
<text x="168.4" y="145">1</text>
<text x="176" y="145">2</text>
<text x="196.3" y="145">3</text>
<text x="214.1" y="146.1">1</text>
<text x="228.3" y="146.6">11</text>
<text x="238" y="147.6">8</text>
<text x="250.2" y="149.1">X20</text>
<text x="10.9" y="153.7">100K</text>
<text x="36.3" y="153.7">15</text>
<text x="41.4" y="155.2">U2-B</text>
<text x="53.6" y="150.1">16</text>
<text x="60.2" y="153.2">12</text>
<text x="68.8" y="150.1">11</text>
<text x="78.5" y="151.1">9</text>
<text x="170.4" y="150.1">200K</text>
<text x="181.6" y="152.7" transform="rotate(-90 181.6 152.7)">1</text>
<text x="184.7" y="155.2">R33</text>
<text x="196.3" y="150.1">2</text>
<text x="200.9" y="151.6">U2-A</text>
<text x="220.2" y="150.1">5</text>
<text x="240.5" y="154.7" transform="rotate(-90 240.5 154.7)">1</text>
<text x="22.1" y="156.2" transform="rotate(-90 22.1 156.2)">1</text>
<text x="25.1" y="158.8">R35</text>
<text x="25.1" y="161.8">1.8K</text>
<text x="36.3" y="161.8">13</text>
<text x="51.6" y="159.8">LM13700</text>
<text x="73.4" y="160.3">10</text>
<text x="81" y="158.2" transform="rotate(-90 81 158.2)">1</text>
<text x="84.6" y="160.8">R36</text>
<text x="102.4" y="158.2">X18</text>
<text x="119.6" y="161.8">3</text>
<text x="128.3" y="161.8">8</text>
<text x="134.4" y="156.7">+12V</text>
<text x="168.9" y="160.3">LFO</text>
<text x="181.6" y="160.3" transform="rotate(-90 181.6 160.3)">2</text>
<text x="184.7" y="158.2">1K</text>
<text x="196.3" y="158.2">4</text>
<text x="206.5" y="158.2">6</text>
<text x="211.1" y="156.2">LM13700</text>
<text x="232.9" y="156.7">7</text>
<text x="244.1" y="157.2">R34</text>
<text x="245.1" y="160.3">4.7K</text>
<text x="22.1" y="163.8" transform="rotate(-90 22.1 163.8)">2</text>
<text x="81" y="165.9" transform="rotate(-90 81 165.9)">2</text>
<text x="85.6" y="163.8">4.7K</text>
<text x="98.3" y="164.3" transform="rotate(-90 98.3 164.3)">2</text>
<text x="101.9" y="166.4">R41</text>
<text x="122.7" y="166.9">U3-A</text>
<text x="136.4" y="166.9">1</text>
<text x="155.7" y="166.9">1</text>
<text x="157.2" y="164.8">R37</text>
<text x="163.3" y="166.9">2</text>
<text x="168.9" y="163.1">Out</text>
<text x="193.8" y="164.8">+12V</text>
<text x="202.9" y="167.4">-12V</text>
<text x="240.5" y="162.3" transform="rotate(-90 240.5 162.3)">2</text>
<text x="34.3" y="168.4">+12V</text>
<text x="98.3" y="172" transform="rotate(-90 98.3 172)">1</text>
<text x="101.3" y="169.4">100K</text>
<text x="119.6" y="172">2</text>
<text x="122.7" y="169.9">TL072</text>
<text x="157.2" y="172">3K</text>
<text x="169.9" y="173.5">J5</text>
<text x="199.4" y="172.5" transform="rotate(-90 199.4 172.5)">1</text>
<text x="212.1" y="173.5">R43</text>
<text x="231.4" y="174" transform="rotate(-90 231.4 174)">1</text>
<text x="238.5" y="170.9">-12V</text>
<text x="13" y="179.1">Sine wave</text>
<text x="29.2" y="179.1">R38</text>
<text x="39.9" y="176" transform="rotate(-90 39.9 176)">1</text>
<text x="44.5" y="178.6" transform="rotate(-90 44.5 178.6)">2</text>
<text x="51.1" y="179.1">1</text>
<text x="52.6" y="177">R39</text>
<text x="58.7" y="179.1">2</text>
<text x="71.9" y="177.5" transform="rotate(-90 71.9 177.5)">1</text>
<text x="79" y="174.5">-12V</text>
<text x="128.3" y="175.5">4</text>
<text x="175" y="176.5">Output</text>
<text x="175" y="179.3">bias trim</text>
<text x="188.2" y="178.6">100K</text>
<text x="188.7" y="175.5">R42</text>
<text x="204" y="175" transform="rotate(-90 204 175)">2</text>
<text x="210.6" y="175.5">1</text>
<text x="218.2" y="175.5">2</text>
<text x="234.9" y="176.5">R44</text>
<text x="236" y="179.6">47K</text>
<text x="13" y="181.9">bias trim</text>
<text x="28.7" y="182.1">100K</text>
<text x="39.9" y="184.7" transform="rotate(-90 39.9 184.7)">3</text>
<text x="53.1" y="184.1">15K</text>
<text x="71.9" y="185.2" transform="rotate(-90 71.9 185.2)">2</text>
<text x="75.4" y="180.1">R40</text>
<text x="76.5" y="183.1">18K</text>
<text x="124.7" y="185.2">-12V</text>
<text x="162.8" y="181.1">X19</text>
<text x="199.4" y="181.1" transform="rotate(-90 199.4 181.1)">3</text>
<text x="212.6" y="180.6">200K</text>
<text x="231.4" y="181.6" transform="rotate(-90 231.4 181.6)">2</text>
<text x="86.6" y="189.7">Copyright MFOS LLC</text>
<text x="153.2" y="186.7">Diodes are 1N914</text>
<text x="153.2" y="189.5">unless otherwise designated.</text>
</g>
</svg>
